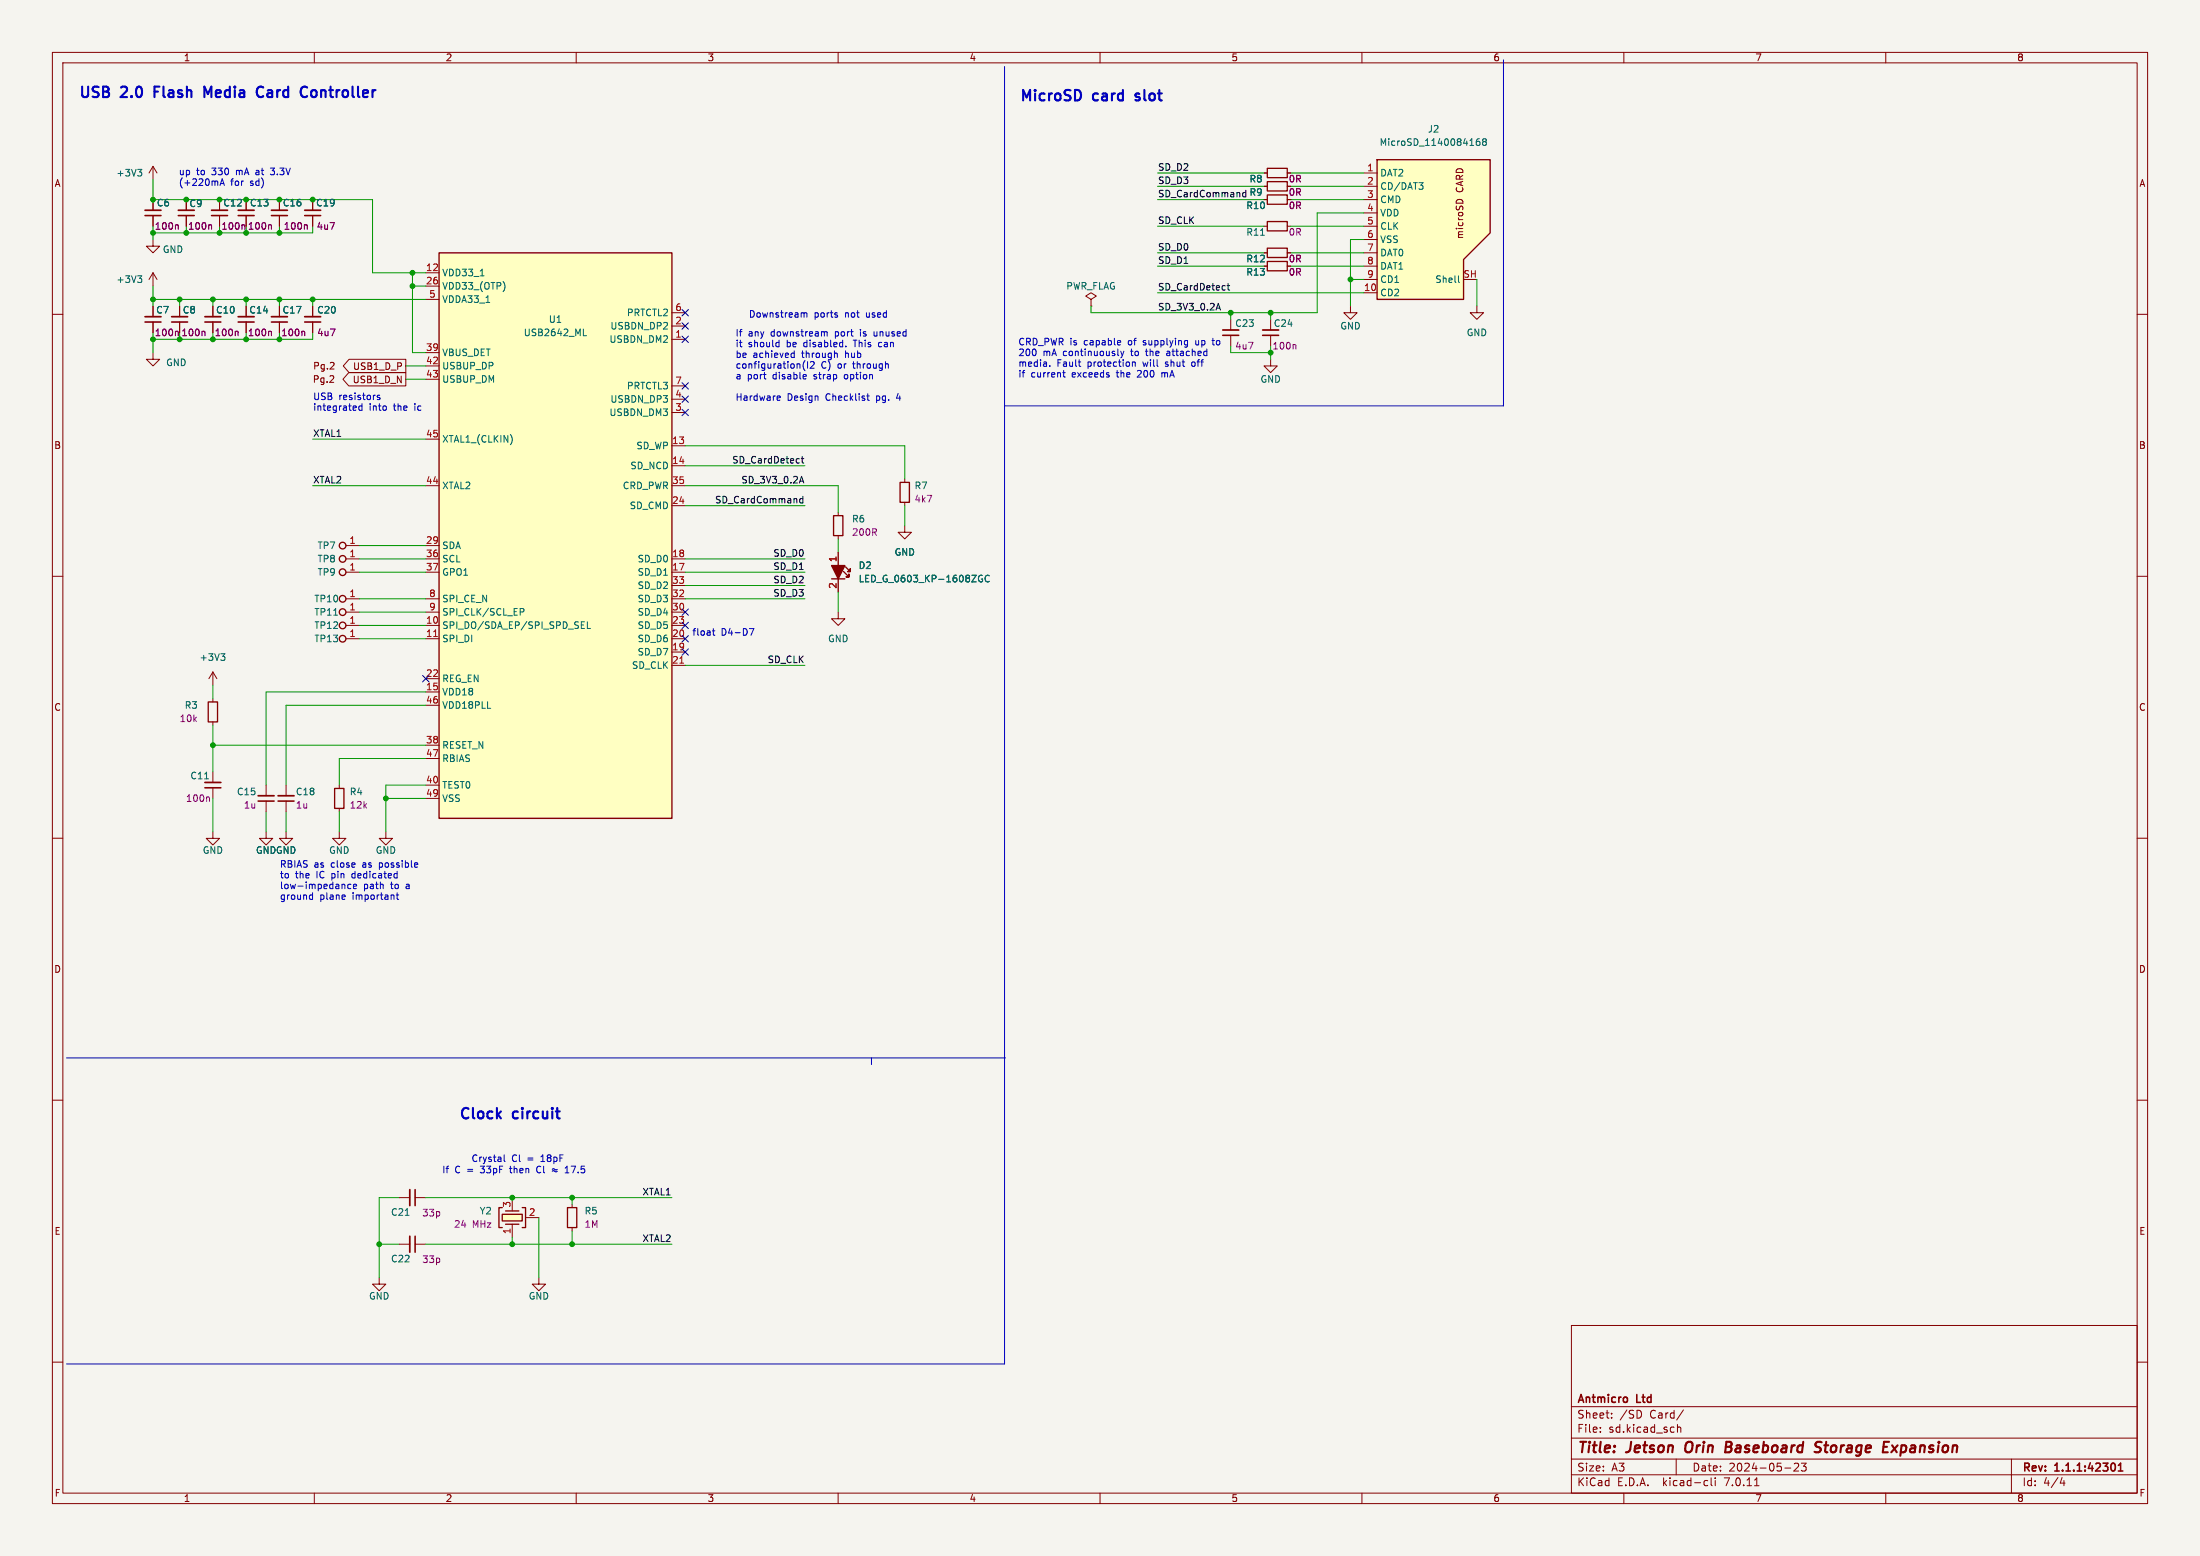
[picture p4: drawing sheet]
<svg xmlns="http://www.w3.org/2000/svg" width="420mm" height="297mm" viewBox="0 0 420 297" stroke-linecap="round" stroke-linejoin="round" font-family="sans-serif">
<path d="M0 0h420v297h-420z" fill="#f5f4ef" stroke="#f5f4ef" stroke-width=".19"/>
<g fill="none" stroke="#840000" stroke-width=".19">
<path d="M10 10h400v277h-400zM12 12h396v273h-396zM60 10v2M110 10v2M160 10v2M210 10v2M260 10v2M310 10v2M360 10v2M29.2 31.8v2.5M29.2 38.1v2M29.2 31.8l-.8 1.2"/>
<path d="M29.2 31.8l.8 1.2M47 38.1v2M53.3 38.1v2M59.7 38.1v2M241.3 38.1h.6M241.3 35.6h.6M241.3 33h.6M245.7 33h.7M10 60h2M29.2 45.7v1.3h1.3l-1.3 1.3-1.3-1.3h1.3M29.2 41.1v2.1M29.2 52.1v2.5"/>
<path d="M29.2 52.1l-.8 1.2M29.2 52.1l.8 1.2M35.6 41.1v2.1M47 41.1v2.1M53.3 41.1v2.1M59.7 41.1v2.1M59.7 58.4v2.1M81.3 52.1h2.5M81.3 54.6h2.5M81.3 57.2h2.5M128.3 59.7h2.5M208.3 57.2l1-.7-1-.6-1 .6 1 .7v1.2"/>
<path d="M208.3 58.4h.1M241.3 50.8h.6M241.3 48.3h.6M241.3 43.2h.6M245.7 48.3h.7M245.7 43.2h.7M281.9 58.4v1.3h1.3l-1.3 1.3-1.2-1.3h1.2M408 60h2M29.2 67.3v1.3h1.3l-1.3 1.3-1.3-1.3h1.3M29.2 61.5v2M34.3 61.5v2M40.6 61.5v2"/>
<path d="M47 61.5v2M53.3 61.5v2M59.7 61.5v2M81.3 67.3h2.5M81.3 69.9h2.5M81.3 72.4h2.5M128.3 64.8h2.5M128.3 62.2h2.5M128.3 78.7h2.5M128.3 76.2h2.5M128.3 73.7h2.5M242.6 68.6v1.3h1.2l-1.2 1.2-1.3-1.2h1.3"/>
<path d="M81.3 92.7h2.5M81.3 83.8h2.5M128.3 85.1h2.5M128.3 88.9h2.5M128.3 96.5h2.5M128.3 92.7h2.5M160 97.8v.6M172.7 91.4v.7M172.7 95.9v.6M10 110h2M66 104.1h2.6M66 106.7h2.6"/>
<path d="M66 109.2h2.6M66 114.3h2.6M66 119.4h2.6M66 116.8h2.6M81.3 104.1h2.5M81.3 106.7h2.5M81.3 109.2h2.5M81.3 114.3h2.5M81.3 119.4h2.5M81.3 116.8h2.5M128.3 106.7h2.5M128.3 109.2h2.5"/>
<path d="M128.3 114.3h2.5M128.3 119.4h2.5M128.3 116.8h2.5M128.3 111.8h2.5M160 116.8v1.3h1.3l-1.3 1.3-1.3-1.3h1.3M160 102.2v.7M160 105.4v2.6M160 110.5v2.5M172.7 100.3v1.3h1.3l-1.3 1.3-1.3-1.3h1.3M408 110h2M40.6 128.3l-.7 1.2M40.6 128.3v2.5"/>
<path d="M40.6 133.4v.6M40.6 137.8v.6M40.6 128.3l.8 1.2M66 121.9h2.6M81.3 121.9h2.5M81.3 132.1h2.5M81.3 129.5h2.5M81.3 134.6h2.5M128.3 121.9h2.5M128.3 124.5h2.5M128.3 127h2.5M10 160h2"/>
<path d="M40.6 158.8v1.2h-1.2l1.2 1.3 1.3-1.3h-1.3M40.6 147.3v2.1M40.6 150.4v2M50.8 158.8v1.2h1.3l-1.3 1.3-1.3-1.3h1.3M50.8 149.9v2M50.8 152.9v2M54.6 158.8v1.2h1.3l-1.3 1.3-1.3-1.3h1.3M54.6 149.9v2M54.6 152.9v2M64.8 158.8v1.2h-1.3l1.3 1.3 1.2-1.3h-1.2M64.8 149.9v.6M64.8 154.3v.6"/>
<path d="M73.7 158.8v1.2h-1.3l1.3 1.3 1.2-1.3h-1.2M81.3 142.2h2.5M81.3 149.9h2.5M81.3 144.8h2.5M81.3 152.4h2.5M408 160h2M10 210h2M408 210h2M10 260h2M300 253h108v32h-108zM408 260h2M300 278.5h108"/>
<path d="M300 274.5h108M300 268.5h108M305.5 273.2v.2M305.5 272.5v.1M307.7 270.5v.2M307.7 269.8v.1M313.3 269.5v.8M320 278.5v3M320.2 271.9v1.5M320.2 272.5l.2-.1 .4 .1 .1 .9M321.4 269.1l-1.3 1.9M342.5 279.4l.6-.1 .2 .1 .1 .3-1 1.1h1"/>
<path d="M343.9 279.3h.9l-.5 .6 .4 .1v.6l-.2 .2-.6-.2M384 278.5v6.5M60 285v2M110 285v2M160 285v2M210 285v2M260 285v2M300 281.5h108M310 285v2M325.6 282.6l.4 .1M326 283.5l-.4 .1M326.7 282.1v1.3l.2 .2"/>
<path d="M327.4 282.1v.1M327.4 282.6v1M334.9 283.6h.9M340.7 280.2h1.2M360 285v2M393.7 282l-.4 1.1h.9M394 282.6v1"/>
</g>
<g fill="none" stroke="#840000" stroke-width=".3">
<path d="M27.7 41.1h3M34 41.1h3.1M45.5 41.1h3M51.8 41.1h3.1M58.2 41.1h3M27.7 61.5h3M32.8 61.5h3M39.1 61.5h3.1M45.5 61.5h3M51.8 61.5h3.1M58.2 61.5h3M39.1 150.4h3.1"/>
<path d="M49.3 152.9h3M53.1 152.9h3M404.4 279.7l.4-.4v1.5M404.4 280.8h.9"/>
</g>
<path d="M321.9 275.5a1.49 1.49 0 0 0 0 1.6M329.5 276.2h.6M330.1 276.2l.3 .1M330.3 275.2h-.7l-.3 2 1-.1M330.3 276.1l-.2 .1M346.6 276l.8 .3a.51 .51 0 0 1 .2 .6 .51 .51 0 0 1-.5 .3l-.7-.1M347.8 275.3a.85 .85 0 0 0-1.1 .1l-.1 .2M359.7 275.2h.9M361.2 275.9l.9 1.3M362.3 275.9l-1.3 1.3" fill="none" stroke="#840000" stroke-width=".4"/>
<g fill="none" stroke="#840000" stroke-width=".25">
<path d="M241.9 37.2h3.8v1.8h-3.8zM241.9 34.7h3.8v1.7h-3.8zM241.9 32.1h3.8v1.8h-3.8zM83.8 48.3h44.5v107.9h-44.5zM241.9 49.9h3.8v1.8h-3.8zM241.9 47.4h3.8v1.7h-3.8zM241.9 42.3h3.8v1.8h-3.8zM159.1 98.4h1.8v3.8h-1.8zM171.8 92.1h1.8v3.8h-1.8zM158.7 110.5h2.6M161 109.1l1.1 1v-.5v.5h-.6h.6M161.4 108.2l.9 .9v-.5v.5h-.5h.5"/>
<path d="M39.8 134h1.7v3.8h-1.7zM63.9 150.5h1.8v3.8h-1.8z"/>
<circle cx="65.4" cy="106.7" r=".63"/>
<circle cx="65.4" cy="119.4" r=".63"/>
<circle cx="65.4" cy="104.1" r=".63"/>
<circle cx="65.4" cy="114.3" r=".63"/>
<circle cx="65.4" cy="116.8" r=".63"/>
<circle cx="65.4" cy="109.2" r=".63"/>
<circle cx="65.4" cy="121.9" r=".63"/>
</g>
<g fill="none" stroke="#840000" stroke-width=".33">
<path d="M27.7 40.1h3M34 40.1h3.1M45.5 40.1h3M51.8 40.1h3.1M58.2 40.1h3M27.7 60.5h3M32.8 60.5h3M39.1 60.5h3.1M45.5 60.5h3M51.8 60.5h3.1M58.2 60.5h3M39.1 149.4h3.1"/>
<path d="M49.3 151.9h3M53.1 151.9h3"/>
</g>
<g fill="none" stroke="#006464" stroke-width=".19">
<path d="M26.3 32.3h.8l-.5 .5M26.8 32.8l.3 .3v.3l-.3 .2M26.3 52.6h.8l-.5 .5M26.8 53.1l.3 .3v.3l-.3 .2M91.7 52.6h.7M92.8 57.7h.7M96.3 54.1l.1 .5-.1 .7M240.7 44.9h.7M111.4 64.1h.6M97.5 83a1.49 1.49 0 0 1 0 1.8M63.7 117.4h.7M99.3 116.1h.5l.2 .3-.1 .4h-.6"/>
<path d="M111 119.3h.4M111 120h.6M111 118.7h.6M112.1 118.7v1.3h.6M187.5 109.9a.59 .59 0 0 0-.7 .5 .59 .59 0 0 0 .7 .6l.1-.5h-.3M188.8 109.9a.6 .6 0 0 0-.8 .4 .6 .6 0 0 0 .6 .8l.2-.2M42.2 124.8h.7l-.4 .5M42.7 125.3l.2 .2v.3l-.2 .3M39.1 148.7h.7"/>
</g>
<path d="M33.9 42.9l.1 .2v.7M40.2 42.9l.2 .2v.7M51.6 42.9l.2 .2v.7M58.5 42.9l.2 .2v.7M38.9 63.2l.2 .2v.7M45.3 63.2l.2 .2v.7M51.6 63.2l.2 .2v.7M58 63.2l.2 .2v.7M39.8 152.1l.2 .2v.7" fill="none" stroke="#840084" stroke-width=".19"/>
<path d="M158.7 108h2.6l-1.3 2.5z" fill="#840000" stroke="#840000" stroke-width=".25"/>
<path d="M83.8 48.3h44.5v107.9h-44.5z" fill="#ffffc2" stroke="#ffffc2" stroke-width=".19"/>
<path d="M82.8 121.5h.7M129.8 126.6h.7" fill="none" stroke="#a90000" stroke-width=".19"/>
<path d="M262.9 30.5h21.6v14l-5.1 5v7.7h-16.5z" fill="#ffffc2"/>
<path d="M262.9 30.5h21.6v14l-5.1 5v7.7h-16.5zM95.9 231.8h3.8v1.2h-3.8zM95.9 230.5h-.7v3.8h.7M96.5 233.7h2.6M96.5 231.1h2.6M99.7 230.5h.6v3.8h-.6M108.3 230.5h1.8v3.8h-1.8z" fill="none" stroke="#840000" stroke-width=".25"/>
<g fill="none" stroke="#840000" stroke-width=".19">
<path d="M29.2 38.1v2M41.9 38.1v2M47 38.1v2M53.3 38.1v2M59.7 38.1v2M241.3 38.1h.6M241.3 33h.6M241.3 35.6h.6M245.7 33h.7M260.3 38.1h2.6M260.3 33h2.6M260.3 35.6h2.6"/>
<path d="M278 38.5a.68 .68 0 0 1 .6-.4 .68 .68 0 0 1 .7 .4M29.2 41.1v2.1M35.6 41.1v2.1M41.9 41.1v2.1M47 41.1v2.1M53.3 41.1v2.1M59.7 41.1v2.1M59.7 58.4v2.1M241.3 48.3h.6M241.3 50.8h.6M245.7 48.3h.7M257.8 58.4v1.3h1.3l-1.3 1.3-1.3-1.3h1.3"/>
<path d="M260.3 55.9h2.6M260.3 40.6h2.6M260.3 43.2h2.6M260.3 45.7h2.6M260.3 48.3h2.6M260.3 50.8h2.6M260.3 53.3h2.6M29.2 61.5v2M34.3 61.5v2M40.6 61.5v2M47 61.5v2M53.3 61.5v2"/>
<path d="M59.7 61.5v2M66.6 71.1h10.9v2.6h-10.9l-1.1-1.3zM66.6 68.6h10.9v2.5h-10.9l-1.1-1.2zM234.9 61v2M234.9 64v2M242.6 64v2M160 105.4v2.6M160 110.5v2.5M76.2 237.5h2M76.2 228.6h2M79.2 237.5h2.1M79.2 228.6h2.1"/>
<path d="M97.8 228.6v2.5M97.8 233.7v2.5M100.3 232.4h2.6M109.2 229.9v.6M109.2 234.3v.6M72.4 243.8v1.3h-1.3l1.3 1.3 1.3-1.3h-1.3M102.9 243.8v1.3h-1.3l1.3 1.3 1.2-1.3h-1.2"/>
</g>
<path d="M270.9 34.9h.8l-.5 .5M271.4 35.4l.3 .2v.3l-.3 .2M282.4 26.5h-.3a.85 .85 0 0 0 0 1.3l.4-.2v-.4l-.2-.2h-.2l-.3 .2M283.3 27l-.3-.2 .3-.3h.2l.3 .2-.3 .3M283.3 27l-.3 .3 .1 .3 .2 .2h.2l.3-.3v-.2l-.3-.3M283.3 27h.2M278.4 52.6v1.1l.2 .2M187.5 109.9a.59 .59 0 0 0-.7 .5 .59 .59 0 0 0 .7 .6l.1-.5h-.3M188.8 109.9a.6 .6 0 0 0-.8 .4 .6 .6 0 0 0 .6 .8l.2-.2M77.4 232h.7" fill="none" stroke="#006464" stroke-width=".19"/>
<path d="M40.4 41.1h3M233.4 64h3.1M241 64h3.1M79.2 227.1v3M79.2 236v3" fill="none" stroke="#840000" stroke-width=".3"/>
<path d="M40.4 40.1h3M233.4 63h3.1M241 63h3.1M78.2 227.1v3M78.2 236v3" fill="none" stroke="#840000" stroke-width=".33"/>
<path d="M96.5 233.7h2.6M96.5 231.1h2.6" fill="none" stroke="#ffffc2" stroke-width=".19"/>
<path d="M95.9 231.8h3.8v1.2h-3.8z" fill="#ffffc2" stroke="#ffffc2" stroke-width=".19"/>
<path d="M33.9 42.9l.1 .2v.7M40.2 42.9l.2 .2v.7M51.6 42.9l.2 .2v.7M58.5 42.9l.2 .2v.7M38.9 63.2l.2 .2v.7M45.3 63.2l.2 .2v.7M51.6 63.2l.2 .2v.7M58 63.2l.2 .2v.7M247.2 65.8l.2 .2v.6" fill="none" stroke="#840084" stroke-width=".19"/>
<path d="M237.8 36.3v1.3M237.8 36.8l-.3-.1-.3 .3 .1 .5h.5M232.3 58.8h.6M232.6 57.9l.4 1.3M234.3 54.5h.4M234.4 54.1v1.1l.3 .2M152.7 91.8h.6M153 87.5h.4M153 90.9l.4 1.3M153.1 87.1v1.1l.3 .2M153.3 94.7v1.3M153.3 95.2h-.4l-.2 .2 .1 .5h.5" fill="none" stroke="#0f0f0f" stroke-width=".19"/>
<path d="M39.7 18l-.7-1.5v2M49.1 18.1a.69 .69 0 0 0 1.2 .2M50.3 16.7a.69 .69 0 0 0-1.2 .3M58.3 16.5l.3 .2M58.6 18.3l-.3 .2M59.8 17.2l-.4 .4v.6l.4 .3" fill="none" stroke="#0000c2" stroke-width=".4"/>
<g fill="none" stroke="#0000c2" stroke-width=".19">
<path d="M191.8 12.7v247.6h-179.1M287 11.4v66.1h-95.2M42 35.4l.4-1.3 .4 1.3M42.1 35h.6M51.6 32.1h.8M51.6 33.2l.2 .2M153.1 59.7l.4 .2M153.5 59.9l.2-.2 .3 .1v.7M153.5 59.9v.6M69.1 77.1v1.2M69.1 77.5h-.4l-.2 .2 .1 .6h.5M72.5 75.5l-.3-.1-.2 .2 .1 .2 .4 .1v.3h-.5"/>
<path d="M148.4 65.4h.3M148.5 75.6h.4l.1 .3-.6 .1M148.7 64.9v1.3M148.7 66.1l-.3 .1M148.9 76.4h-.4M151.3 67.4l.3 .1M151.6 67v1.2M151.6 68.2h-.3M153.4 69.4l-.1 .5 .3 .8M153.7 71.5l.2 .3-.6 .1M153.9 72.3h-.2M154.2 69v1.3"/>
<path d="M155.4 69.4l-.8 .9h.8M157.4 63.5l.1-.2 .4 .1v.8M159.7 67.4l.1 .2v.6M159.8 60.2v.3M161.5 66.1v.1M165.5 75.6h.5M165.7 75.2v1l.3 .2M166.9 63.3v.7l.1 .2M168 65.4l-.3 .2v.4l.3 .2M200.4 69.8v.1M202.9 71.1h.5M203.1 70.7v1.1l.3 .2"/>
<path d="M205.8 69.1h.5M206.2 69.9h.1M213.5 67.8l.1 .1M213.8 65l.1 .3-.6 .1M213.9 65.8h-.1M213.9 67l.3 .9M214.2 67.9l-.1 .4M214.5 67l-.3 .9M216.2 69.2l.2-.1h.3v.8M216.2 69.1v.8M221.8 71.1v.9M222 71.1l-.2 .2"/>
<path d="M222.9 67l-.1 .1M222.9 67.4l-.2 .2 .2 .3M226.6 65l.1 .1M226.7 65l-.1 1.1M226.7 65.8h-.1M227.6 69.1l-.1 .2 .1 .6M228.3 65v.7l.2 .1M231.4 65h.4M231.5 64.6v1.1l.3 .1M136.2 120v1.1l.3 .2M143.1 120h.8l-.5 1.3M136 120.4h.5"/>
<path d="M59.3 170.8l.4 .1M59.7 170.4v1.3M59.7 171.6l-.4 .1M65.8 168.8v.8M67 168.8h-.4l-.2 .2 .1 .6h.5M67.5 169.2l.6-.1-.1-.3h-.3l-.2 .2v.6h.5M75.6 170.8h.5M75.8 170.4v1.1l.3 .2M12.7 201.9h179.1M166.4 201.9v1.3M191.8 201.9h.1M96.2 220.4v1.1l.2 .2"/>
<path d="M102.7 222.7l-.3 .4 .3 .7M105.8 223.5l-.4 .1M105.8 223.1l-.4 .1"/>
</g>
<g fill="none" stroke="#009600" stroke-width=".19">
<path d="M29.2 34.3v3.8h41.9v14h10.2M221 33h20.3M221 38.1h20.3M221 35.6h20.3M246.4 33h13.9M246.4 38.1h13.9M246.4 35.6h13.9M29.2 57.2h52.1M29.2 54.6v3.8M34.3 57.2v1.2M40.6 57.2v1.2M47 57.2v1.2"/>
<path d="M53.3 43.2v1.3M53.3 57.2v1.2M59.7 43.2v1.3h-30.5v1.2M59.7 57.2v1.2M78.7 52.1v15.2h2.6M78.7 54.6h2.6M221 43.2h20.3M221 48.3h20.3M221 55.9h39.3M221 50.8h20.3M234.9 59.7v1.3M242.6 59.7v1.3"/>
<path d="M246.4 43.2h13.9M246.4 48.3h13.9M246.4 50.8h13.9M257.8 53.3h2.5M260.3 45.7h-2.5v12.7M260.3 40.6h-8.8v19.1h-43.2v-1.3M281.9 53.3v5.1M59.7 63.5v1.3h-30.5v2.5M77.5 72.4h3.8M77.5 69.9h3.8M234.9 66v1.3h7.7v1.3M59.7 92.7h21.6"/>
<path d="M59.7 83.8h21.6M130.8 85.1h41.9v6.3M130.8 92.7h29.2v5.1M130.8 88.9h22.9M130.8 96.5h22.9M172.7 96.5v3.8M68.6 106.7h12.7M68.6 114.3h12.7M68.6 104.1h12.7M68.6 109.2h12.7M68.6 116.8h12.7M68.6 119.4h12.7"/>
<path d="M130.8 106.7h22.9M130.8 114.3h22.9M130.8 109.2h22.9M130.8 111.8h22.9M160 102.9v2.5M160 113v3.8M40.6 130.8v2.6M40.6 138.4v8.9M68.6 121.9h12.7M81.3 132.1h-30.5v17.8M81.3 134.6h-26.7v15.3M130.8 127h22.9"/>
<path d="M40.6 152.4v6.4M40.6 142.2h40.7M50.8 154.9v3.9M54.6 154.9v3.9M64.8 154.9v3.9M73.7 152.4h7.6M81.3 144.8h-16.5v5.1M81.3 149.9h-7.6v8.9M72.4 237.5h3.8M76.2 228.6h-3.8v15.2M81.3 228.6h47M81.3 237.5h47"/>
<path d="M97.8 236.2v1.3M102.9 232.4v11.4M109.2 228.6v1.3M109.2 234.9v2.6"/>
</g>
<g fill="none" stroke="#000084" stroke-width=".19">
<path d="M130.2 59.1l1.2 1.2M131.4 59.1l-1.2 1.2M130.2 75.6l1.2 1.2M130.2 78.1l1.2 1.2M130.2 64.2l1.2 1.2M130.2 73.1l1.2 1.2M130.2 61.6l1.2 1.2M131.4 75.6l-1.2 1.2M131.4 78.1l-1.2 1.2M131.4 64.2l-1.2 1.2M131.4 73.1l-1.2 1.2M131.4 61.6l-1.2 1.2"/>
<path d="M130.2 116.2l1.2 1.2M130.2 118.8l1.2 1.2M131.4 116.2l-1.2 1.2M131.4 118.8l-1.2 1.2M80.7 128.9l1.2 1.2M81.9 128.9l-1.2 1.2M130.2 121.3l1.2 1.2M130.2 123.9l1.2 1.2M131.4 121.3l-1.2 1.2M131.4 123.9l-1.2 1.2"/>
</g>
<g fill="#009600" stroke="#009600" stroke-width=".19">
<circle cx="109.2" cy="237.5" r=".46"/>
<circle cx="109.2" cy="228.6" r=".46"/>
<circle cx="72.4" cy="237.5" r=".46"/>
<circle cx="97.8" cy="228.6" r=".46"/>
<circle cx="97.8" cy="237.5" r=".46"/>
<circle cx="29.2" cy="44.5" r=".46"/>
<circle cx="35.6" cy="38.1" r=".46"/>
<circle cx="29.2" cy="38.1" r=".46"/>
<circle cx="34.3" cy="64.8" r=".46"/>
<circle cx="29.2" cy="64.8" r=".46"/>
<circle cx="34.3" cy="57.2" r=".46"/>
<circle cx="29.2" cy="57.2" r=".46"/>
<circle cx="40.6" cy="64.8" r=".46"/>
<circle cx="53.3" cy="57.2" r=".46"/>
<circle cx="35.6" cy="44.5" r=".46"/>
<circle cx="73.7" cy="152.4" r=".46"/>
<circle cx="40.6" cy="142.2" r=".46"/>
<circle cx="53.3" cy="64.8" r=".46"/>
<circle cx="78.7" cy="52.1" r=".46"/>
<circle cx="78.7" cy="54.6" r=".46"/>
<circle cx="59.7" cy="57.2" r=".46"/>
<circle cx="242.6" cy="67.3" r=".46"/>
<circle cx="234.9" cy="59.7" r=".46"/>
<circle cx="242.6" cy="59.7" r=".46"/>
<circle cx="257.8" cy="53.3" r=".46"/>
<circle cx="40.6" cy="57.2" r=".46"/>
<circle cx="47" cy="57.2" r=".46"/>
<circle cx="47" cy="64.8" r=".46"/>
<circle cx="53.3" cy="38.1" r=".46"/>
<circle cx="59.7" cy="38.1" r=".46"/>
<circle cx="53.3" cy="44.5" r=".46"/>
<circle cx="47" cy="38.1" r=".46"/>
<circle cx="41.9" cy="38.1" r=".46"/>
<circle cx="41.9" cy="44.5" r=".46"/>
<circle cx="47" cy="44.5" r=".46"/>
</g>
<g font-size="2.8" fill="#0000c2">
<text x="14.7" y="18.8">USB</text>
<text x="23" y="18.8">2.0</text>
<text x="30.1" y="18.8">Flash</text>
<text x="40.4" y="18.8">Media</text>
<text x="51.3" y="18.8">Card</text>
<text x="60.5" y="18.8">Controller</text>
<text x="194.3" y="19.4">MicroSD</text>
<text x="208.5" y="19.4">card</text>
<text x="217.4" y="19.4">slot</text>
<text x="87.3" y="213.7">Clock</text>
<text x="97.8" y="213.7">circuit</text>
</g>
<g font-size="2.8" fill="#840000">
<text x="301" y="277.9">Title:</text>
<text x="310.6" y="277.9">Jetson</text>
<text x="322.6" y="277.9">Orin</text>
<text x="331" y="277.9">Baseboard</text>
<text x="349" y="277.9">Storage</text>
<text x="362.7" y="277.9">Expansion</text>
</g>
<g font-size="2.1" fill="#840000">
<text x="301" y="268.2">Antmicro</text>
<text x="312.5" y="268.2">Ltd</text>
<text x="301" y="273.7">File:</text>
<text x="301" y="271">Sheet:</text>
<text x="307.1" y="273.7">sd.kicad_sch</text>
<text x="309.2" y="271">/SD</text>
<text x="315" y="271">Card/</text>
<text x="301" y="281.1">Size:</text>
<text x="307.6" y="281.1">A3</text>
<text x="323" y="281.1">Date:</text>
<text x="330" y="281.1">2024-05-23</text>
<text x="386" y="281.3">Rev:</text>
<text x="392.4" y="281.3">1.1.1:42301</text>
<text x="301" y="283.9">KiCad</text>
<text x="308.7" y="283.9">E.D.A.</text>
<text x="317.6" y="283.9">kicad-cli</text>
<text x="329.5" y="283.9">7.0.11</text>
<text x="386" y="283.9">Id:</text>
<text x="390.1" y="283.9">4/4</text>
</g>
<g font-size="1.8" fill="#840000">
<text x="35" y="11.9">1</text>
<text x="85" y="11.9">2</text>
<text x="135" y="11.9">3</text>
<text x="185" y="11.9">4</text>
<text x="235" y="11.9">5</text>
<text x="285" y="11.9">6</text>
<text x="335" y="11.9">7</text>
<text x="385" y="11.9">8</text>
<text x="10.3" y="35.9">A</text>
<text x="245.9" y="35">0R</text>
<text x="408.3" y="35.9">A</text>
<text x="36.1" y="39.7">C9</text>
<text x="245.9" y="37.6">0R</text>
<text x="279.5" y="36.8" transform="rotate(-90 279.5 36.8)">CARD</text>
<text x="279.5" y="45.7" transform="rotate(-90 279.5 45.7)">microSD</text>
<text x="245.9" y="50.3">0R</text>
<text x="29.7" y="60">C7</text>
<text x="34.8" y="60">C8</text>
<text x="41.1" y="60">C10</text>
<text x="47.5" y="60">C14</text>
<text x="53.8" y="60">C17</text>
<text x="59.7" y="70.7">Pg.2</text>
<text x="67.3" y="70.8">USB1_D_P</text>
<text x="59.6" y="73.3">Pg.2</text>
<text x="67.2" y="73.3">USB1_D_N</text>
<text x="10.3" y="85.9">B</text>
<text x="408.2" y="85.9">B</text>
<text x="10.3" y="135.9">C</text>
<text x="408.2" y="135.9">C</text>
<text x="10.3" y="185.9">D</text>
<text x="408.2" y="185.9">D</text>
<text x="10.3" y="235.9">E</text>
<text x="408.3" y="235.9">E</text>
<text x="10.3" y="285.9">F</text>
<text x="35" y="286.9">1</text>
<text x="85" y="286.9">2</text>
<text x="135" y="286.9">3</text>
<text x="185" y="286.9">4</text>
<text x="235" y="286.9">5</text>
<text x="285" y="286.9">6</text>
<text x="335" y="286.9">7</text>
<text x="385" y="286.9">8</text>
<text x="408.3" y="285.9">F</text>
</g>
<g font-size="1.8" fill="#006464">
<text x="263.3" y="28">MicroSD_1140084168</text>
<text x="272.5" y="25.5">J2</text>
<text x="22.1" y="33.9">+3V3</text>
<text x="238.4" y="35">R8</text>
<text x="263.4" y="33.9">DAT2</text>
<text x="29.8" y="39.6">C6</text>
<text x="42.5" y="39.6">C12</text>
<text x="47.6" y="39.6">C13</text>
<text x="53.9" y="39.6">C16</text>
<text x="60.3" y="39.6">C19</text>
<text x="237.8" y="40.1">R10</text>
<text x="238.4" y="37.6">R9</text>
<text x="263.4" y="36.4">CD/DAT3</text>
<text x="263.4" y="39">CMD</text>
<text x="263.4" y="41.5">VDD</text>
<text x="237.8" y="45.2">R11</text>
<text x="263.4" y="44">CLK</text>
<text x="263.4" y="46.6">VSS</text>
<text x="31" y="48.5">GND</text>
<text x="84.3" y="52.9">VDD33_1</text>
<text x="237.8" y="52.8">R13</text>
<text x="237.8" y="50.3">R12</text>
<text x="263.4" y="49.1">DAT0</text>
<text x="263.4" y="51.7">DAT1</text>
<text x="22.1" y="54.2">+3V3</text>
<text x="84.3" y="55.5">VDD33_(OTP)</text>
<text x="84.3" y="58">VDDA33_1</text>
<text x="203.5" y="55.5">PWR_FLAG</text>
<text x="263.4" y="56.7">CD2</text>
<text x="263.4" y="54.2">CD1</text>
<text x="273.9" y="54.2">Shell</text>
<text x="60.5" y="60">C20</text>
<text x="99.9" y="64.4">USB2642_ML</text>
<text x="104.7" y="61.8">U1</text>
<text x="116.2" y="65.6">USBDN_DM2</text>
<text x="116.4" y="63.1">USBDN_DP2</text>
<text x="119.6" y="60.6">PRTCTL2</text>
<text x="235.7" y="62.6">C23</text>
<text x="243.1" y="62.6">C24</text>
<text x="255.8" y="63.1">GND</text>
<text x="279.9" y="64.4">GND</text>
<text x="31.6" y="70.1">GND</text>
<text x="84.3" y="68.2">VBUS_DET</text>
<text x="84.3" y="70.7">USBUP_DP</text>
<text x="84.3" y="73.3">USBUP_DM</text>
<text x="116.4" y="77.1">USBDN_DP3</text>
<text x="119.6" y="74.5">PRTCTL3</text>
<text x="240.5" y="73.3">GND</text>
<text x="116.2" y="79.6">USBDN_DM3</text>
<text x="84.3" y="84.7">XTAL1_(CLKIN)</text>
<text x="120.2" y="89.8">SD_NCD</text>
<text x="121.4" y="86">SD_WP</text>
<text x="84.3" y="93.6">XTAL2</text>
<text x="118.8" y="93.6">CRD_PWR</text>
<text x="174.5" y="93.6">R7</text>
<text x="120.1" y="97.4">SD_CMD</text>
<text x="162.6" y="99.9">R6</text>
<text x="60.5" y="105">TP7</text>
<text x="60.5" y="107.5">TP8</text>
<text x="84.3" y="105">SDA</text>
<text x="84.3" y="107.5">SCL</text>
<text x="121.6" y="107.5">SD_D0</text>
<text x="170.7" y="106.3">GND</text>
<text x="60.5" y="110.1">TP9</text>
<text x="84.3" y="110.1">GPO1</text>
<text x="121.6" y="110.1">SD_D1</text>
<text x="121.6" y="112.6">SD_D2</text>
<text x="163.8" y="108.8">D2</text>
<text x="163.8" y="111.3">LED_G_0603_KP-1608ZGC</text>
<text x="59.9" y="115.2">TP10</text>
<text x="59.9" y="117.7">TP11</text>
<text x="84.3" y="115.2">SPI_CE_N</text>
<text x="84.3" y="117.7">SPI_CLK/SCL_EP</text>
<text x="121.6" y="117.7">SD_D4</text>
<text x="121.6" y="115.2">SD_D3</text>
<text x="59.9" y="122.8">TP13</text>
<text x="59.9" y="120.2">TP12</text>
<text x="84.3" y="120.2">SPI_DO/SDA_EP/SPI_SPD_SEL</text>
<text x="84.3" y="122.8">SPI_DI</text>
<text x="121.6" y="125.3">SD_D7</text>
<text x="121.6" y="122.8">SD_D6</text>
<text x="121.6" y="120.2">SD_D5</text>
<text x="158" y="122.8">GND</text>
<text x="38" y="126.3">+3V3</text>
<text x="84.3" y="130.4">REG_EN</text>
<text x="120.5" y="127.9">SD_CLK</text>
<text x="35.2" y="135.5">R3</text>
<text x="84.3" y="132.9">VDD18</text>
<text x="84.3" y="135.5">VDD18PLL</text>
<text x="84.3" y="143.1">RESET_N</text>
<text x="36.2" y="148.9">C11</text>
<text x="84.3" y="145.6">RBIAS</text>
<text x="45.1" y="152">C15</text>
<text x="56.4" y="152">C18</text>
<text x="66.7" y="152">R4</text>
<text x="84.3" y="150.7">TEST0</text>
<text x="84.3" y="153.3">VSS</text>
<text x="38.6" y="163.2">GND</text>
<text x="48.8" y="163.2">GNDGND</text>
<text x="62.7" y="163.2">GND</text>
<text x="71.6" y="163.2">GND</text>
<text x="74.5" y="232.3">C21</text>
<text x="91.5" y="232">Y2</text>
<text x="111.5" y="232">R5</text>
<text x="74.5" y="241.1">C22</text>
<text x="70.4" y="248.3">GND</text>
<text x="100.8" y="248.3">GND</text>
</g>
<g font-size="1.8" fill="#0000c2">
<text x="34" y="33.5">up</text>
<text x="34" y="35.6">(+220mA</text>
<text x="37.5" y="33.5">to</text>
<text x="40.6" y="33.5">330</text>
<text x="44" y="35.6">for</text>
<text x="45.3" y="33.5">mA</text>
<text x="47.9" y="35.6">sd)</text>
<text x="49.3" y="33.5">at</text>
<text x="52.3" y="33.5">3.3V</text>
<text x="140.3" y="64.3">If</text>
<text x="142.8" y="64.3">any</text>
<text x="142.9" y="60.7">Downstream</text>
<text x="147.3" y="64.3">downstream</text>
<text x="155.4" y="60.7">ports</text>
<text x="159.7" y="64.3">port</text>
<text x="161.4" y="60.7">not</text>
<text x="164.7" y="64.3">is</text>
<text x="165.6" y="60.7">used</text>
<text x="167.5" y="64.3">unused</text>
<text x="140.3" y="66.4">it</text>
<text x="140.3" y="68.4">be</text>
<text x="140.3" y="70.5">configuration(I2</text>
<text x="142.8" y="66.4">should</text>
<text x="143.7" y="68.4">achieved</text>
<text x="150.3" y="66.4">be</text>
<text x="153.2" y="68.4">through</text>
<text x="153.7" y="66.4">disabled.</text>
<text x="156.7" y="70.5">C)</text>
<text x="160" y="70.5">or</text>
<text x="161.6" y="68.4">hub</text>
<text x="163.1" y="70.5">through</text>
<text x="163.5" y="66.4">This</text>
<text x="168.4" y="66.4">can</text>
<text x="194.3" y="66">CRD_PWR is</text>
<text x="194.3" y="68.1">200</text>
<text x="194.3" y="70.1">media.</text>
<text x="199.1" y="68.1">mA</text>
<text x="201.8" y="70.1">Fault</text>
<text x="203.1" y="68.1">continuously</text>
<text x="207.1" y="66">capable</text>
<text x="207.7" y="70.1">protection</text>
<text x="215.7" y="66">of</text>
<text x="216.2" y="68.1">to</text>
<text x="218.5" y="70.1">will</text>
<text x="218.7" y="66">supplying</text>
<text x="219.3" y="68.1">the</text>
<text x="222.9" y="70.1">shut</text>
<text x="223.4" y="68.1">attached</text>
<text x="228.2" y="70.1">off</text>
<text x="228.9" y="66">up</text>
<text x="232.4" y="66">to</text>
<text x="59.7" y="76.4">USB</text>
<text x="64.7" y="76.4">resistors</text>
<text x="140.3" y="72.5">a</text>
<text x="140.3" y="76.6">Hardware</text>
<text x="142.7" y="72.5">port</text>
<text x="147.6" y="72.5">disable</text>
<text x="150.3" y="76.6">Design</text>
<text x="155.6" y="72.5">strap</text>
<text x="157.7" y="76.6">Checklist</text>
<text x="161.6" y="72.5">option</text>
<text x="167.6" y="76.6">pg.</text>
<text x="171.6" y="76.6">4</text>
<text x="194.3" y="72.1">if</text>
<text x="196.8" y="72.1">current</text>
<text x="204.8" y="72.1">exceeds</text>
<text x="213.5" y="72.1">the</text>
<text x="217.6" y="72.1">200</text>
<text x="222.4" y="72.1">mA</text>
<text x="59.7" y="78.5">integrated</text>
<text x="70.5" y="78.5">into</text>
<text x="75.3" y="78.5">the</text>
<text x="79.4" y="78.5">ic</text>
<text x="132.1" y="121.4">float</text>
<text x="137.7" y="121.4">D4-D7</text>
<text x="53.3" y="165.7">RBIAS</text>
<text x="53.3" y="167.7">to</text>
<text x="56.4" y="167.7">the</text>
<text x="60" y="165.7">as</text>
<text x="60.5" y="167.7">IC</text>
<text x="63.3" y="165.7">close</text>
<text x="63.6" y="167.7">pin</text>
<text x="67.6" y="167.7">dedicated</text>
<text x="69.5" y="165.7">as</text>
<text x="72.8" y="165.7">possible</text>
<text x="53.3" y="169.8">low-impedance</text>
<text x="53.3" y="171.8">ground</text>
<text x="61" y="171.8">plane</text>
<text x="67.4" y="171.8">important</text>
<text x="69.4" y="169.8">path</text>
<text x="74.7" y="169.8">to</text>
<text x="77.8" y="169.8">a</text>
<text x="89.9" y="221.9">Crystal</text>
<text x="97.7" y="221.9">Cl</text>
<text x="100.8" y="221.9">=</text>
<text x="103.5" y="221.9">18pF</text>
<text x="84.3" y="224">If</text>
<text x="86.8" y="224">C =</text>
<text x="92" y="224">33pF</text>
<text x="97.8" y="224">then</text>
<text x="103.1" y="224">Cl</text>
<text x="106.2" y="224">þÿ&quot;H</text>
<text x="109" y="224">17.5</text>
</g>
<g font-size="1.8" fill="#0f0f0f">
<text x="221" y="35.2">SD_D3</text>
<text x="221" y="32.7">SD_D2</text>
<text x="221" y="37.7">SD_CardCommand</text>
<text x="221" y="47.9">SD_D0</text>
<text x="221" y="42.8">SD_CLK</text>
<text x="221" y="50.5">SD_D1</text>
<text x="221" y="59.3">SD_3V3_0.2A</text>
<text x="221" y="55.5">SD_CardDetect</text>
<text x="59.7" y="83.5">XTAL1</text>
<text x="139.7" y="88.6">SD_CardDetect</text>
<text x="59.7" y="92.4">XTAL2</text>
<text x="141.4" y="92.4">SD_3V3_0.2A</text>
<text x="136.4" y="96.2">SD_CardCommand</text>
<text x="147.5" y="106.3">SD_D0</text>
<text x="147.5" y="111.4">SD_D2</text>
<text x="147.5" y="114">SD_D3</text>
<text x="147.5" y="108.9">SD_D1</text>
<text x="146.5" y="126.7">SD_CLK</text>
<text x="122.6" y="228.3">XTAL1</text>
<text x="122.6" y="237.1">XTAL2</text>
</g>
<g font-size="1.8" fill="#a90000">
<text x="260.9" y="32.8">1</text>
<text x="260.9" y="35.3">2</text>
<text x="260.9" y="37.8">3</text>
<text x="260.9" y="40.4">4</text>
<text x="260.9" y="42.9">5</text>
<text x="260.9" y="45.5">6</text>
<text x="81.2" y="51.8">12</text>
<text x="260.9" y="48">7</text>
<text x="260.9" y="50.5">8</text>
<text x="260.9" y="53.1">9</text>
<text x="279.3" y="53.1">SH</text>
<text x="81.2" y="54.4">26</text>
<text x="81.8" y="56.9">5</text>
<text x="128.8" y="59.4">6</text>
<text x="260.3" y="55.6">10</text>
<text x="128.8" y="64.5">1</text>
<text x="128.8" y="62">2</text>
<text x="81.2" y="67.1">39</text>
<text x="81.2" y="69.6">42</text>
<text x="81.2" y="72.1">43</text>
<text x="128.8" y="75.9">4</text>
<text x="128.8" y="73.4">7</text>
<text x="81.2" y="83.6">45</text>
<text x="128.8" y="78.5">3</text>
<text x="128.2" y="84.8">13</text>
<text x="128.2" y="88.6">14</text>
<text x="81.2" y="92.5">44</text>
<text x="128.2" y="92.5">35</text>
<text x="128.2" y="96.3">24</text>
<text x="66.6" y="103.9">1</text>
<text x="66.6" y="106.4">1</text>
<text x="81.2" y="103.9">29</text>
<text x="81.2" y="106.4">36</text>
<text x="128.2" y="106.4">18</text>
<text x="159.8" y="107.4" transform="rotate(-90 159.8 107.4)">1</text>
<text x="66.6" y="109">1</text>
<text x="81.2" y="109">37</text>
<text x="128.2" y="109">17</text>
<text x="128.2" y="111.5">33</text>
<text x="159.8" y="112.5" transform="rotate(-90 159.8 112.5)">2</text>
<text x="66.6" y="114">1</text>
<text x="66.6" y="119.1">1</text>
<text x="66.6" y="116.6">1</text>
<text x="81.2" y="119.1">10</text>
<text x="81.8" y="114">8</text>
<text x="81.8" y="116.6">9</text>
<text x="128.2" y="119.1">23</text>
<text x="128.2" y="116.6">30</text>
<text x="128.2" y="114">32</text>
<text x="66.6" y="121.7">1</text>
<text x="81.2" y="121.7">11</text>
<text x="128.2" y="124.2">19</text>
<text x="128.2" y="121.7">20</text>
<text x="81.2" y="131.8">15</text>
<text x="81.2" y="129.3">22</text>
<text x="128.2" y="126.7">21</text>
<text x="81.2" y="134.4">46</text>
<text x="81.2" y="142">38</text>
<text x="81.2" y="149.6">40</text>
<text x="81.2" y="144.5">47</text>
<text x="81.2" y="152.1">49</text>
<text x="97.5" y="230.6" transform="rotate(-90 97.5 230.6)">3</text>
<text x="100.9" y="232.2">2</text>
<text x="97.5" y="235.7" transform="rotate(-90 97.5 235.7)">1</text>
</g>
<g font-size="1.8" fill="#840084">
<text x="245.9" y="40.1">0R</text>
<text x="29.5" y="44">100n</text>
<text x="35.8" y="44">100n</text>
<text x="42.2" y="44">100n 100n</text>
<text x="54.1" y="44">100n</text>
<text x="60.4" y="44">4u7</text>
<text x="245.9" y="45.2">0R</text>
<text x="245.9" y="52.8">0R</text>
<text x="29.5" y="64.4">100n 100n</text>
<text x="40.9" y="64.4">100n</text>
<text x="47.2" y="64.4">100n</text>
<text x="53.6" y="64.4">100n</text>
<text x="60.5" y="64.4">4u7</text>
<text x="235.7" y="66.9">4u7</text>
<text x="174.5" y="96.1">4k7</text>
<text x="162.6" y="102.5">200R</text>
<text x="34.2" y="138">10k</text>
<text x="35.4" y="153.3">100n</text>
<text x="46.5" y="154.5">1u</text>
<text x="56.4" y="154.5">1u</text>
<text x="66.7" y="154.5">12k</text>
<text x="80.5" y="232.4">33p</text>
<text x="86.6" y="234.5">24</text>
<text x="90.2" y="234.5">MHz</text>
<text x="111.5" y="234.5">1M</text>
<text x="80.5" y="241.3">33p</text>
</g>
<text font-size="1.8" fill="#009600" x="242.8" y="66.9">100n</text>
</svg>
